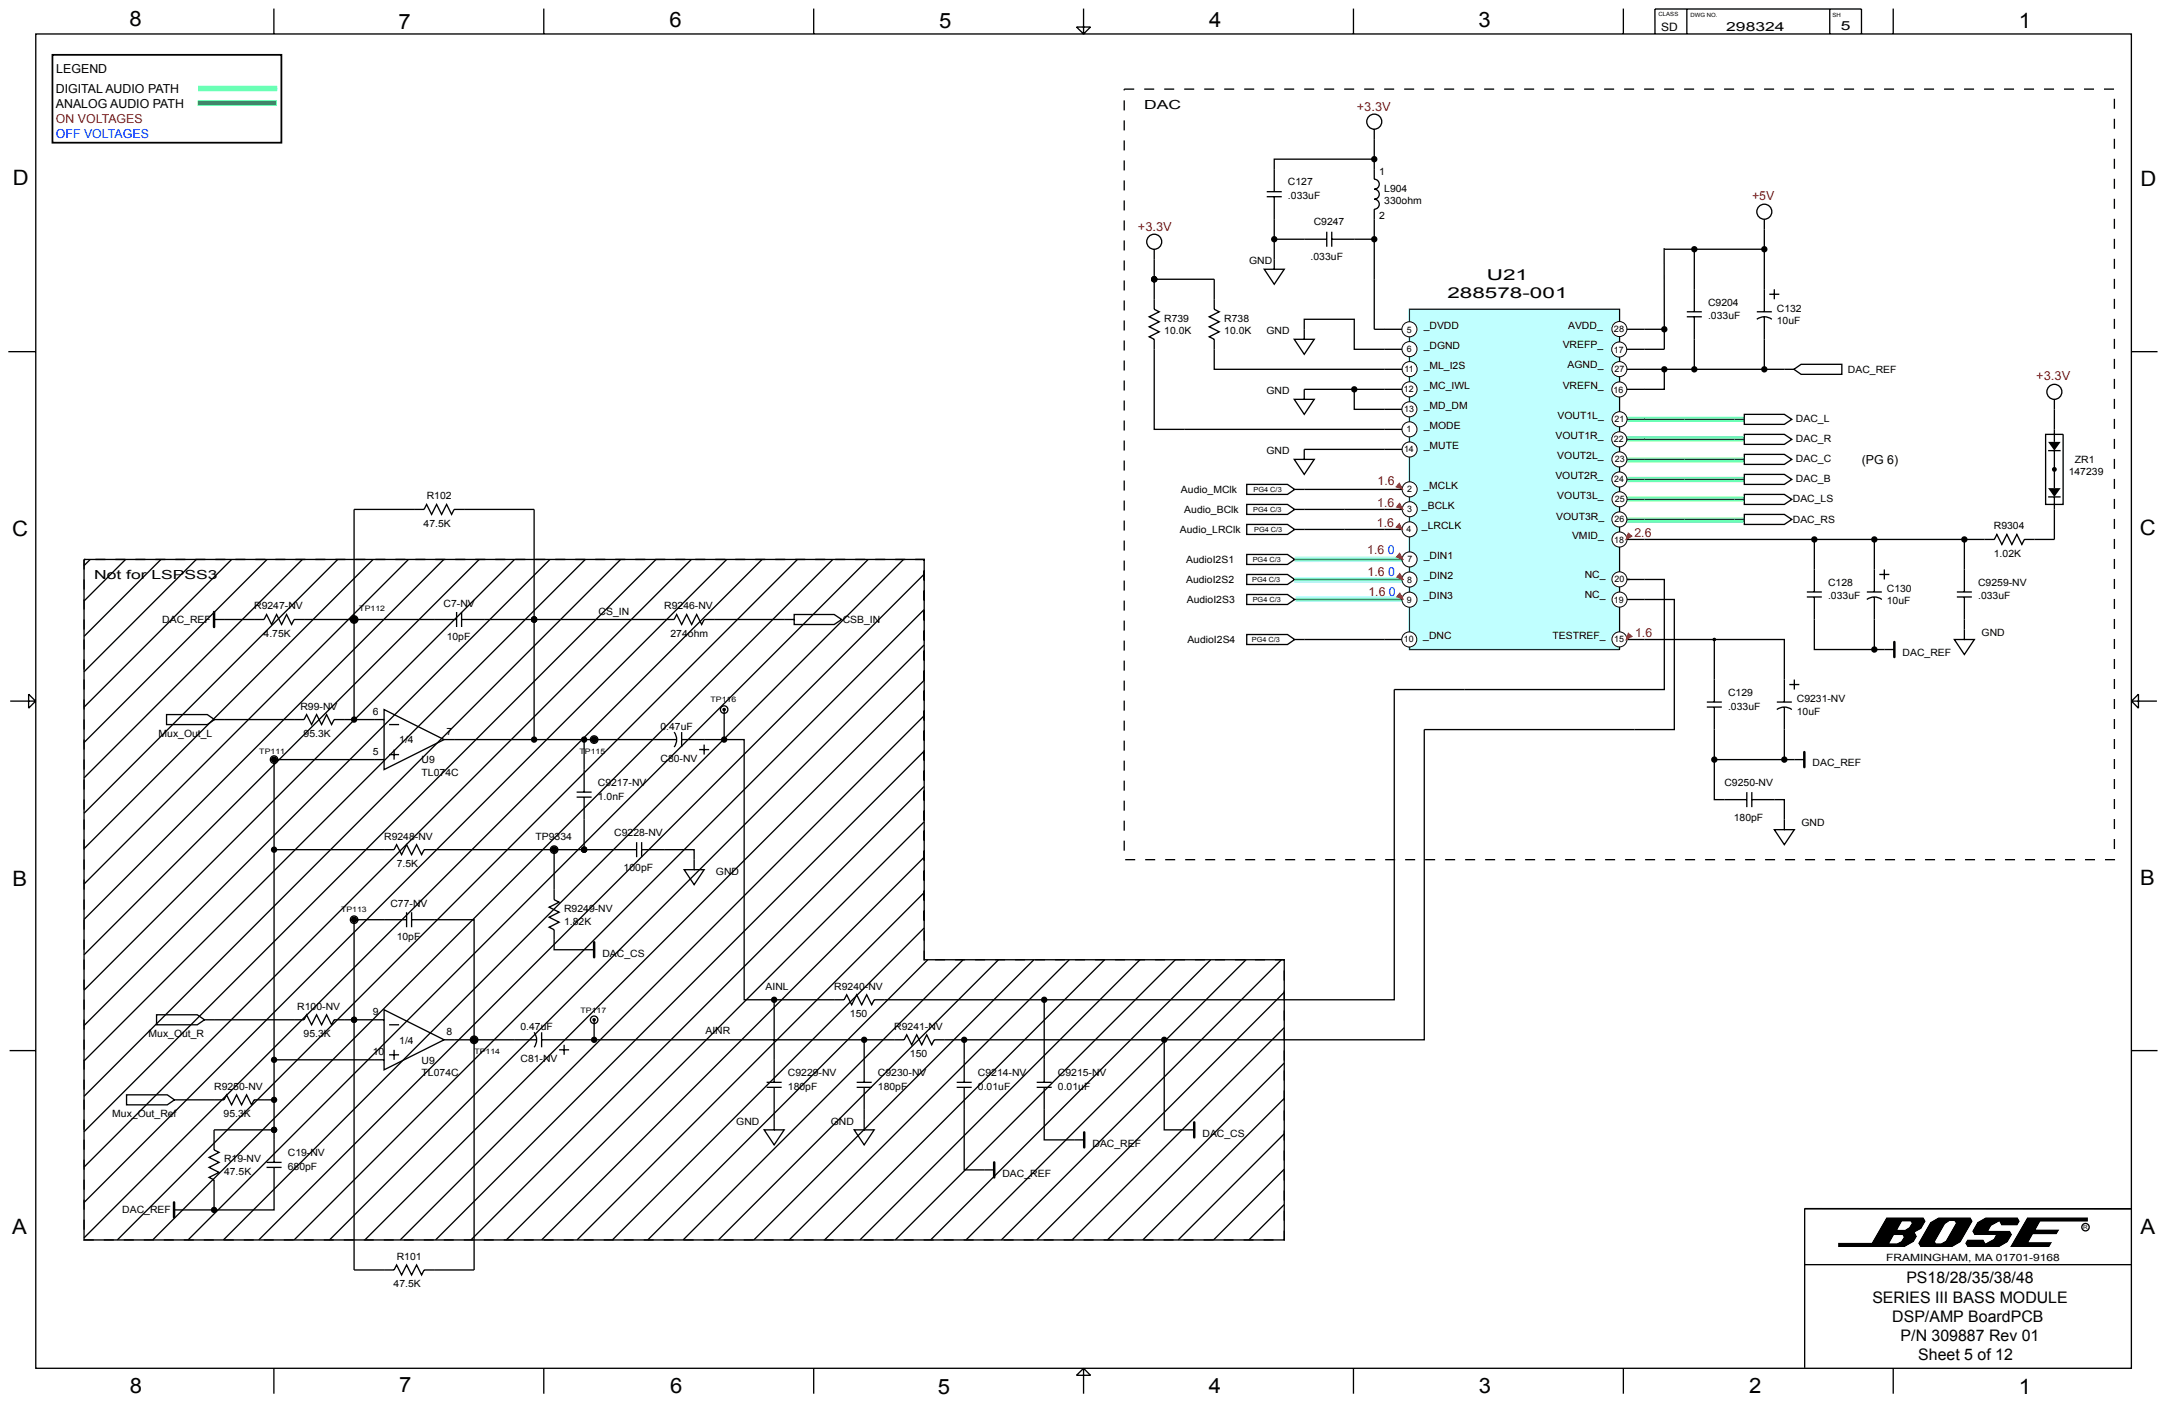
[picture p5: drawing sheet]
<svg xmlns="http://www.w3.org/2000/svg" width="432mm" height="279mm" viewBox="0 0 432 279" stroke-linecap="round" stroke-linejoin="round" font-family="sans-serif">
<g fill="none" stroke="#000" stroke-width=".26">
<path d="M7.1 6.8h418.2v266.1h-418.2zM54.7 1.7v5.1M108.5 1.7v5.1M162.4 1.7v5.1M214.8 5.4h2.8l-1.4 1.4zM216.2 1.7v5.1M226.3 17.8h-2v.2M228.3 17.8h2M232.3 17.8h2M236.3 17.8h2M240.3 17.8h2M244.3 17.8h2"/>
<path d="M248.3 17.8h2M252.3 17.8h1.9M256.2 17.8h2M260.2 17.8h2M264.2 17.8h2M268.2 17.8h2M270.1 1.7v5.1M272.2 17.8h2M276.2 17.8h2M280.2 17.8h2M284.2 17.8h2M288.2 17.8h2"/>
<path d="M292.2 17.8h1.9M296.1 17.8h2M300.1 17.8h2M304.1 17.8h2M308.1 17.8h2M312.1 17.8h2M316.1 17.8h2M320.1 17.8h2M323.9 1.7v5.1M324.1 17.8h2M328.1 17.8h2M330.2 6.8v-5h41.2v5"/>
<path d="M332.1 17.8h1.9M336 17.8h2M336.6 1.8v5M340 17.8h2M344 17.8h2M348 17.8h2M352 17.8h2M356 17.8h2M360 17.8h2M364 17.8h2M365.1 1.8v5M368 17.8h2"/>
<path d="M372 17.8h1.9M375.9 17.8h2M377.8 1.7v5.1M379.9 17.8h2M383.9 17.8h2M387.9 17.8h2M391.9 17.8h2M395.9 17.8h2M399.9 17.8h2M403.9 17.8h2M407.9 17.8h2M411.9 17.8h1.9"/>
<path d="M415.8 17.8h2M419.8 17.8h2M421.9 19.7v2M224.3 20v2M224.3 24v2M224.3 28v2M224.3 32v2M224.3 36v2M224.3 40v2M252.8 39.2h3M252.8 38.2h3M254.3 39.2v14.5h-2l2 3 2-3h-2"/>
<path d="M274.2 31.7v4a1 1 0 0 1 1 1 1 1 0 0 1-1 1 1 1 0 0 1 1 1 1 1 0 0 1-1 1 1 1 0 0 1 1 1 1 1 0 0 1-1 1v24h7M274.2 25.8v5.9h-19.9v6.5M421.9 23.7v2M421.9 27.7v2M421.9 31.7v2M421.9 35.7v2M421.9 39.6v2M224.3 44v2M224.3 48v1.9M224.3 51.9v2M224.3 55.9v2M224.3 59.9v2"/>
<path d="M230.3 55.7h12v6l1 .5-2 1 2 1-2 1 2 1-2 1 1 .5v6h38.9M230.3 49.7v12l1 .5-2 1 2 1-2 1 2 1-2 1 1 .5v17.9h50.9M254.3 47.7h10.4M264.7 46.2v3M265.7 46.2v3M265.7 47.7h8.5M332.1 49.5v16.2h-8.9M332.1 49.7h6v12.5M338.1 49.7h13.9v12.5M352 43.7v6M353 58.7h2M354 57.7v2"/>
<path d="M421.9 43.6v2M421.9 47.6v2M421.9 51.6v2M421.9 55.6v2M421.9 59.6v2M1.7 70.1h5.4M224.3 63.9v2M224.3 67.9v2M224.3 71.9v2M224.3 75.9v2M224.3 79.9v2M260.2 67.7h2l-2 3-1.9-3h1.9v-4h10v6h11"/>
<path d="M270.2 77.6h-10v2h-1.9l1.9 3 2-3h-2M281.2 61.7h42v67.8h-42zM281.2 77.6h-11v4h11M323.2 77.6h4.9M323.2 73.7h4.9M328.1 73.7h4v3.9h-4M332.1 73.7h25.9l1.4 1h8.1v-2h-8.1l-1.4 1M332.1 65.7v4h-8.9M336.6 62.2h3M336.6 63.2h3M338.1 63.2v10.5M350.6 63.7a2.49 2.49 0 0 1 2.9 0"/>
<path d="M350.6 62.2h2.9M352 63.2v10.5M409.9 79.6v8.5M421.9 63.6v2M421.9 67.6v2M421.9 71.6v2M421.9 75.6v2M421.9 79.5v2M425.3 70.1h5.2M224.3 83.9v2M224.3 87.9v1.9M224.3 91.8v2"/>
<path d="M224.3 95.8v2M224.3 99.8v2M258.3 97.6l-1.4 1h-8.1v-2h8.1l1.4 1h22.9M281.2 89.6h-21v2h-1.9l1.9 3 2-3h-2M323.2 99.6h24.9v-1h7.9l1.5 1-1.5 1h-7.9v-1M323.2 91.6h24.9v-1h7.9l1.5 1-1.5 1h-7.9v-1M323.2 95.6h24.9v-1h7.9l1.5 1-1.5 1h-7.9v-1M323.2 87.6h24.9v-1h7.9l1.5 1-1.5 1h-7.9v-1M323.2 83.6h24.9v-1h7.9l1.5 1-1.5 1h-7.9v-1M408.2 86.6h3.5v14h-3.5zM408.7 89.9h2.5M408.7 99.1h2.5"/>
<path d="M409.9 99.1v8.5h-6l-.5 1-1-2-1 2-1-2-1 2-1-2-.4 1h-24M409.9 89.9v7.5M421.9 83.5v2M421.9 87.5v2M421.9 91.5v2M421.9 95.5v2M421.9 99.5v2M16.8 115.6v2M16.8 119.6v1.9M17 111.6h-.2h167.6v79.8h71.9v55.9h-239.5v-135.7v2M18 111.6l-1.2 1.2M19 111.6h2"/>
<path d="M23 111.6h2l-8.2 8.3M27 111.6h2M31 111.6h2M32.1 111.6l-15.3 15.3M35 111.6h2M39 111.6h2M39.2 111.6l-22.4 22.4M43 111.6h2M46.2 111.6l-29.4 29.4M47 111.6h2M51 111.6h1.9M53.3 111.6l-36.5 36.5"/>
<path d="M54.9 111.6h2M58.9 111.6h2M60.3 111.6l-43.5 43.5M62.9 111.6h2M66.9 111.6h2M67.4 111.6l-50.6 50.6M70.9 111.6h2M74.4 111.6l-57.6 57.7M74.9 111.6h2M78.9 111.6h2M81.5 111.6l-64.7 64.7M82.9 111.6h2"/>
<path d="M86.9 111.6h2M88.6 111.6l-71.8 71.8v2M90.9 111.6h1.9M94.8 111.6h2M95.6 111.6l-78.8 78.8M98.8 111.6h2M102.7 111.6l-85.9 85.9M102.8 111.6h2M106.8 111.6h2M109.7 111.6l-92.9 92.9M110.8 111.6h2M114.8 111.6h2l-100 100"/>
<path d="M118.8 111.6h2M122.8 111.6h2M123.8 111.6l-107 107M126.8 111.6h2M130.8 111.6h1.9M130.9 111.6l-114.1 114.1M134.7 111.6h2M138 111.6l-121.2 121.2M138.7 111.6h2M142.7 111.6h2M145 111.6l-128.2 128.2M146.7 111.6h2"/>
<path d="M150.7 111.6h2M152.1 111.6l-135.3 135.3M154.7 111.6h2M158.7 111.6h2M159.1 111.6l-135.7 135.7M162.7 111.6h2M166.2 111.6l-135.7 135.7M166.7 111.6h2M170.7 111.6h1.9M173.2 111.6l-135.7 135.7M174.6 111.6h2M178.6 111.6h2"/>
<path d="M180.3 111.6l-135.7 135.7M182.6 111.6h1.8v.2M184.4 113.8v2M184.4 117.8v2M184.4 114.5l-132.8 132.8M224.3 103.8v2M224.3 107.8v2M224.3 111.8v2M224.3 115.8v2M224.3 119.8v2M258.3 115.6l-1.4 1h-8.1v-2h8.1l1.4 1h22.9M258.3 111.6l-1.4 1h-8.1v-2h8.1l1.4 1h22.9"/>
<path d="M258.3 119.6l-1.4 1h-8.1v-2h8.1l1.4 1h22.9M258.3 101.6l-1.4 1h-8.1v-2h8.1l1.4 1h22.9M281.2 105.6h-22.9l-1.4-1h-8.1v2h8.1l1.4-1M323.2 103.6h24.9v-1h7.9l1.5 1-1.5 1h-7.9v-1M323.2 115.6h8.9v21.9h-53.9v61.9h-103.8l-.5 1-1-2-1 2-1-2-1 2-1-2-.5 1h-19.9v-51.9h-4M323.2 119.6h10.9v25.9h-49.9v61.9h-51.9M323.2 107.6h38.8v10.5M360.5 118.1h3M360.5 119.1h3M362 119.1v10.4h16M362 107.6h12v10.5M372.5 119.6a2.49 2.49 0 0 1 3 0"/>
<path d="M372.5 118.1h3M374 119.1v10.4M375 114.6h2M376 113.6v2M390.5 118.1h3M390.5 119.1h3M392 119.1v8.4h-2l2 3 2-3h-2M392 107.6v10.5M421.9 103.5v2M421.9 107.5v2M421.9 111.5v2M421.9 115.5v2"/>
<path d="M421.9 119.4v2M2 139.8h5.1M5.7 138.4l1.4 1.4-1.4 1.4zM16.8 123.5v2M16.8 127.5v2M16.8 131.5v2M16.8 135.5v2M16.8 139.5v2M42.7 123.5h10l.5-1 1 2 1-2 1 2 1-2 1 2 .5-1h32.4M91.1 122.1v2.9M92.1 123.5h42.4l.5-1 1 2 1-2 1 2 1-2 1 2 .5-1h18v-1h7.9l1.5 1-1.5 1h-7.9v-1M92.1 122.1v2.9"/>
<path d="M184.4 121.8v2M184.4 125.7v2M184.4 129.7v2M184.4 133.7v2M184.4 137.7v2M184.4 135.7l-111.6 111.6M184.4 128.6l-118.7 118.7M184.4 121.6l-125.7 125.7M224.3 123.8v2M224.3 127.8v1.9M224.3 131.7v2M224.3 135.7v2"/>
<path d="M224.3 139.7v2M258.3 127.5l-1.4 1h-8.1v-2h8.1l1.4 1h22.9M323.2 127.5h18.9M342.1 127.5h13.9v12.5M342.1 127.5v12.5M357 136.5h2M358 135.5v2M421.9 123.4v2M421.9 127.4v2M421.9 131.4v2M421.9 135.4v2M421.9 139.4v2"/>
<path d="M425.3 139.8h5.1M425.3 139.8l1.4-1.4v2.8zM16.8 143.5v2M16.8 147.5v2M16.8 151.5v2M16.8 155.5v2M16.8 159.5v1.9M42.8 143.5l-1.4 1h-8.2v-2h8.2l1.4 1h17.9l.5-1 1 2 1-2 1 2 1-2 1 2 .5-1h9.9M70.7 143.5v-41.9h13.9l.5-1 1 2 1-2 1 2 1-2 1 2 .5-1h16v45.9M76.6 141.5l12 6-12 6zM76.6 151.5h-21.9v59.9M77.6 150.5h2"/>
<path d="M77.6 144.5h2M78.6 149.5v2M88.6 147.5h46.4M115.1 159h3M115.1 158h3M116.6 147.5v10.5M116.6 159v10.4M134.5 146a2.5 2.5 0 0 1 0 3M136 146v3M139.5 149.5h2M140.5 148.5v2M144.5 141.5v6h-8.5"/>
<path d="M184.4 141.7v2M184.4 145.7v2M184.4 149.7v2M184.4 153.7v2M184.4 157.7v2M184.4 156.8l-90.4 90.5M184.4 149.8l-97.5 97.5M184.4 142.7l-104.5 104.6M224.3 143.7v2M224.3 147.7v2M224.3 151.7v2M224.3 155.7v2"/>
<path d="M224.3 159.7v2M340.6 141h3M340.6 140h3M342.1 141v10.5h17.9M342.1 151.5v8h6.5M348.6 158v3M349.6 159.5h6.4v6h-2l2 3 2-3h-2M349.6 158v3M354.5 141.5a2.49 2.49 0 0 1 3 0M354.5 140h3M356 141v10.5M421.9 143.4v2"/>
<path d="M421.9 147.4v2M421.9 151.4v2M421.9 155.4v2M421.9 159.3v2M16.8 163.4v2M16.8 167.4v2M16.8 171.4v2M16.8 175.4v2M16.8 179.4v2M54.7 169.4h23.9l.5-.9 1 1.9 1-1.9 1 1.9 1-1.9 1 1.9 .5-1h42.4M110.6 169.4v10l1 .5-2 1 2 1-2 1 2 1-2 1 1 .5v4h8M127 168v2.9"/>
<path d="M128 169.4h10.5v4h-2l2 3 2-3h-2M128 168v2.9M184.4 161.7v2M184.4 165.6v2M184.4 169.6v2M184.4 173.6v2M184.4 177.6v2M184.4 178l-69.3 69.3M184.4 171l-76.3 76.3M184.4 163.9l-83.4 83.4M224.3 163.7v2M224.3 167.7v1.9"/>
<path d="M224.5 171.4h2M228.5 171.4h2M232.5 171.4h2M236.5 171.4h2M240.5 171.4h2M244.5 171.4h2M248.5 171.4h2M252.5 171.4h1.9M256.4 171.4h2M260.4 171.4h2M264.4 171.4h2M268.4 171.4h2"/>
<path d="M272.4 171.4h2M276.4 171.4h2M280.4 171.4h2M284.4 171.4h2M288.4 171.4h2M292.4 171.4h1.9M296.3 171.4h2M300.3 171.4h2M304.3 171.4h2M308.3 171.4h2M312.3 171.4h2M316.3 171.4h2"/>
<path d="M320.3 171.4h2M324.3 171.4h2M328.3 171.4h2M332.3 171.4h1.9M336.2 171.4h2M340.2 171.4h2M344.2 171.4h2M348.2 171.4h2M352.2 171.4h2M356.2 171.4h2M360.2 171.4h2M364.2 171.4h2"/>
<path d="M368.2 171.4h2M372.2 171.4h1.9M376.1 171.4h2M380.1 171.4h2M384.1 171.4h2M388.1 171.4h2M392.1 171.4h2M396.1 171.4h2M400.1 171.4h2M404.1 171.4h2M408.1 171.4h2M412.1 171.4h1.9"/>
<path d="M416 171.4h2M421.9 171.3v.1h-1.9M421.9 163.3v2M421.9 167.3v2M16.8 187.4v2M16.8 191.4v2M16.8 195.4v2M16.8 199.4v1.9M81.1 183.4h-10.4v69.9h7.9l.5-1 1 2 1-2 1 2 1-2 1 2 .5-1h10v-69.9h-12.5M81.1 181.9v3M82.1 181.9v3M154.5 199.4v16.4"/>
<path d="M184.4 189.6v1.8h.2M184.4 181.6v2M184.4 185.6v2M184.4 185.1l-62.2 62.2M185.1 191.4l-55.9 55.9M186.6 191.4h2M190.6 191.4h2M192.2 191.4l-55.9 55.9M194.6 191.4h2M198.6 191.4h2M199.2 191.4l-55.8 55.9M202.5 191.4h2"/>
<path d="M206.3 191.4l-55.9 55.9h-2M206.5 191.4h2M208.4 199.4v16.4M210.5 191.4h2M213.4 191.4l-55.9 55.9M214.5 191.4h2M218.5 191.4h2M220.4 191.4l-55.9 55.9M222.5 191.4h2M226.5 191.4h2M227.5 191.4l-55.9 55.9M230.5 191.4h2"/>
<path d="M234.5 191.4h2M234.5 191.4l-55.9 55.9M238.5 191.4h2M241.6 191.4l-55.9 55.9M242.4 191.4h2M246.4 191.4h2M248.6 191.4l-55.8 55.9M250.4 191.4h2M254.4 191.4h1.9v.2M255.7 191.4l-55.9 55.9M256.3 193.6v1.9M256.3 197.5v2"/>
<path d="M256.3 197.9l-49.4 49.4M1.9 209.5h5.2M16.8 203.3v2M16.8 207.3v2M16.8 211.3v2M16.8 215.3v2M16.8 219.3v2M34.8 219.3l-1.4 1h-8.1v-2h8.1l1.4 1h9.9l.5-1 1 2 1-2 1 2 1-2 1 2 .5-1h4M40.8 203.4l-1.4 1h-8.2v-2h8.2l1.4 1h19.9l.5-1 1 2 1-2 1 2 1-2 1 2 .5-1h9.9M76.6 201.4l12 6-12 6zM76.6 211.4h-21.9v13.9M77.6 210.4h2"/>
<path d="M77.6 204.4h2M78.6 209.4v2M88.6 207.4h18.5M106.6 205.9a2.5 2.5 0 0 1 0 3M108.1 207.4h72.3l.5-1 1 2 1-2 1 2 1-2 1 2 .5-1h45.9v17.9h6M108.1 205.9v3M111.6 209.4h2M112.6 208.4v2M118.6 203.4v4M153 216.8h3M153 215.8h3M154.5 216.8v8.5h-2l2 3 2-3h-2"/>
<path d="M170.9 216.8h3M170.9 215.8h3M172.4 216.8v8.5h-2l2 3 2-3h-2M172.4 207.4v8.4M190.9 216.8h3M190.9 215.8h3M192.4 216.8v16.5h6M192.4 207.4v8.4M206.9 216.8h3M206.9 215.8h3M208.4 216.8v10.5h7.9M256.3 201.5v2"/>
<path d="M256.3 205.5v2M256.3 209.5v2M256.3 213.5v2M256.3 217.5v2M256.3 219.1l-28.3 28.2M256.3 212l-35.3 35.3M256.3 204.9l-42.4 42.4M425.3 209.5h5.2M16.8 223.3v2M16.8 227.3v2M16.8 231.3v2M16.8 235.3v2"/>
<path d="M16.8 239.3v1.9M53.2 232.8h3M53.2 231.8h3M54.7 225.3h-12v4l1 .5-2 1 2 1-2 1 2 1-2 1 1 .5v6h-8M54.7 232.8v8.5h-12M54.7 225.3v6.5M256.3 233.2l-14.1 14.1h-2M256.3 221.5v2M256.3 225.5v2M256.3 229.5v2M256.3 233.5v1.9M256.3 237.4v2"/>
<path d="M256.3 226.1l-21.2 21.2M16.8 247.2l1.9 .1M16.8 243.2v2M20.7 247.3h2M24.7 247.3h2M28.7 247.3h2M32.7 247.3h2M36.7 247.3h2M40.7 247.3h2M44.7 247.3h1.9M48.6 247.3h2M52.6 247.3h2"/>
<path d="M56.6 247.3h2M60.6 247.3h2M64.6 247.3h2M68.6 247.3h2M72.6 247.3h2M76.6 247.3h2M80.6 247.3h2M84.6 247.3h1.9M88.5 247.3h2M92.5 247.3h2M96.5 247.3h2M100.5 247.3h2"/>
<path d="M104.5 247.3h2M108.5 247.3h2M112.5 247.3h2M116.5 247.3h2M120.5 247.3h2M124.5 247.3h1.9M128.4 247.3h2M132.4 247.3h2M136.4 247.3h2M140.4 247.3h2M144.4 247.3h2M152.4 247.3h2"/>
<path d="M156.4 247.3h2M160.4 247.3h2M164.4 247.3h1.9M168.3 247.3h2M172.3 247.3h2M176.3 247.3h2M180.3 247.3h2M184.3 247.3h2M188.3 247.3h2M192.3 247.3h2M196.3 247.3h2M200.3 247.3h2"/>
<path d="M204.3 247.3h1.9M208.2 247.3h2M212.2 247.3h2M216.2 247.3h2M220.2 247.3h2M224.2 247.3h2M228.2 247.3h2M232.2 247.3h2M236.2 247.3h2M244.2 247.3h1.9M248.1 247.3h2M252.1 247.3h2"/>
<path d="M256.3 245.4v1.9h-.2M256.3 241.4v2M256.3 240.2l-7.1 7.1M360.1 241v31.8M360.1 252.2h65.1M425.2 241h-65.1h65.1M54.7 272.9v5M108.5 272.9v5M162.4 272.9v5M214.8 274.3l1.4-1.4 1.4 1.4zM216.2 272.9v5M270.1 272.9v5"/>
<path d="M323.9 272.9v5M377.8 272.9v5"/>
<circle cx="274.2" cy="24.3" r="1.5"/>
<circle cx="230.3" cy="48.2" r="1.5"/>
<circle cx="352" cy="42.2" r="1.5"/>
<circle cx="409.9" cy="78.1" r="1.5"/>
<circle cx="70.7" cy="123.5" r=".75"/>
<circle cx="54.7" cy="151.5" r=".75"/>
<circle cx="118.6" cy="147.5" r=".75"/>
<circle cx="144.5" cy="141.5" r=".75"/>
<circle cx="110.6" cy="169.4" r=".75"/>
<circle cx="70.7" cy="183.4" r=".75"/>
<circle cx="94.6" cy="207.4" r=".75"/>
<circle cx="118.6" cy="203.4" r=".75"/>
<circle cx="416.1" cy="244.7" r=".74"/>
</g>
<g fill="#000">
<path d="M408.7 88.1h2.5l-1.3 1.8zM408.7 97.4h2.5l-1.3 1.7zM42.5 121.9l.2-.1 .3 .3v2.9l-.3 .3-.2-.3zM377.8 127.9h.4v.1v3l-.2 .3-.3-.3zM359.9 149.8l.1-.1 .3 .3v3l-.3 .2-.2-.2zM118.4 187.7h.2l.2 .2v3l-.2 .3-.3-.3zM34.6 239.6h.3l.1 .2v3l-.3 .2-.2-.2zM198.2 231.6h.4v.2v3l-.2 .3-.3-.3zM216.2 225.7h.3l.1 .1v3l-.3 .3-.2-.3zM238.1 223.7l.2-.1 .2 .2v3l-.2 .3-.3-.3z"/>
<circle cx="274.2" cy="31.7" r=".65"/>
<circle cx="230.3" cy="55.7" r=".65"/>
<circle cx="254.3" cy="47.7" r=".65"/>
<circle cx="274.2" cy="47.7" r=".65"/>
<circle cx="338.1" cy="49.7" r=".65"/>
<circle cx="352" cy="49.7" r=".65"/>
<circle cx="270.2" cy="77.6" r=".65"/>
<circle cx="332.1" cy="65.7" r=".65"/>
<circle cx="332.1" cy="73.7" r=".65"/>
<circle cx="338.1" cy="73.7" r=".65"/>
<circle cx="352" cy="73.7" r=".65"/>
<circle cx="409.9" cy="93.6" r=".5"/>
<circle cx="362" cy="107.6" r=".65"/>
<circle cx="374" cy="107.6" r=".65"/>
<circle cx="392" cy="107.6" r=".65"/>
<circle cx="70.7" cy="123.5" r=".38"/>
<circle cx="70.7" cy="123.5" r=".65"/>
<circle cx="106.6" cy="123.5" r=".65"/>
<circle cx="342.1" cy="127.5" r=".38"/>
<circle cx="374" cy="129.5" r=".65"/>
<circle cx="54.7" cy="151.5" r=".65"/>
<circle cx="54.7" cy="151.5" r=".38"/>
<circle cx="70.7" cy="143.5" r=".65"/>
<circle cx="106.6" cy="147.5" r=".65"/>
<circle cx="116.6" cy="147.5" r=".65"/>
<circle cx="118.6" cy="147.5" r=".65"/>
<circle cx="118.6" cy="147.5" r=".38"/>
<circle cx="144.5" cy="141.5" r=".38"/>
<circle cx="144.5" cy="147.5" r=".65"/>
<circle cx="342.1" cy="151.5" r=".65"/>
<circle cx="356" cy="151.5" r=".65"/>
<circle cx="54.7" cy="169.4" r=".65"/>
<circle cx="110.6" cy="169.4" r=".38"/>
<circle cx="110.6" cy="169.4" r=".65"/>
<circle cx="116.6" cy="169.4" r=".65"/>
<circle cx="70.7" cy="183.4" r=".38"/>
<circle cx="70.7" cy="183.4" r=".65"/>
<circle cx="154.5" cy="199.4" r=".65"/>
<circle cx="208.4" cy="199.4" r=".65"/>
<circle cx="54.7" cy="219.3" r=".65"/>
<circle cx="54.7" cy="211.4" r=".65"/>
<circle cx="70.7" cy="203.4" r=".65"/>
<circle cx="94.6" cy="207.4" r=".65"/>
<circle cx="94.6" cy="207.4" r=".38"/>
<circle cx="118.6" cy="207.4" r=".65"/>
<circle cx="118.6" cy="203.4" r=".38"/>
<circle cx="172.4" cy="207.4" r=".65"/>
<circle cx="192.4" cy="207.4" r=".65"/>
<circle cx="232.3" cy="207.4" r=".65"/>
<circle cx="54.7" cy="225.3" r=".65"/>
<circle cx="42.7" cy="241.3" r=".65"/>
</g>
<path d="M258.3 111.6h22.7" fill="none" stroke="#f00" stroke-width=".2"/>
<path d="M39.5 17.7h15.8M258.3 115.7h22.9M258.5 119.5h22.5M281 111.5l-22.7 .1" fill="none" stroke="#0ff" stroke-width="1.1" stroke-linecap="butt"/>
<path d="M39.5 20.6h15.7M323.3 83.6h24.8M323.3 87.5h24.8M323.3 91.7h24.8M323.3 99.5h24.8M323.3 95.6h24.8M323.3 103.7h24.8" fill="none" stroke="#0f3" stroke-width="1.1" stroke-linecap="butt"/>
<path d="M39.5 17.7h15.8" fill="none" stroke="#0ff" stroke-width=".2"/>
<path d="M10.5 10.9h45.7v17.6h-45.7z" fill="none" stroke="#000" stroke-width=".35"/>
<g fill="#000">
<path d="M366.8 247.8h6.7l2.9-5h7.4l.5 .7-.9 1.6-1.3 .7 .4 .8-.6 1.1-1.8 1h-13.3zM377.9 246.3l-.9 1.6h1.5l.8-.4 .5-.8-.2-.4zM379.5 243.6l-.9 1.6h1.5l.8-.5 .5-.8-.2-.3z" fill-rule="evenodd"/>
<path d="M385.1 243.7l1.7-.9h6.4l.5 .7-2.5 4.2-1.6 1h-6.4l-.5-.8zM388.1 244.1l-2 3.5 .2 .3h1l.9-.5 2-3.5-.3-.4h-.9z" fill-rule="evenodd"/>
<path d="M394.5 243.7l1.7-.9h6.4l.5 .7-.5 .9h-3.3l-.4-.8-1.5 .9-.6 .9h4.3l.4 .8-.9 1.5-1.6 1h-6.4l-.5-.8 .4-.7h3.3l.4 .7 1.6-.8 .4-.8h-4.3l-.4-.8z" fill-rule="evenodd"/>
<path d="M404.5 242.8h12.1v.8h-9.5l-.8 1.6h4.7l-.6 1h-4.7l-.9 1.5h4.7l-.6 1h-7.8z" fill-rule="evenodd"/>
</g>
<path d="M360.1 241h65.1" fill="none" stroke="#000" stroke-width=".2"/>
<path d="M281.1 61.8h41.9v67.9h-41.9z" fill="#0ff"/>
<circle cx="281.2" cy="65.7" r="1.5" fill="#fff"/>
<circle cx="281.2" cy="65.7" r="1.5" fill="none" stroke="#020202" stroke-width=".2"/>
<circle cx="281.2" cy="69.6" r="1.5" fill="#fff"/>
<circle cx="281.2" cy="69.6" r="1.5" fill="none" stroke="#020202" stroke-width=".2"/>
<circle cx="281.3" cy="73.6" r="1.5" fill="#fff"/>
<circle cx="281.3" cy="73.6" r="1.5" fill="none" stroke="#020202" stroke-width=".2"/>
<circle cx="281.3" cy="77.6" r="1.5" fill="#fff"/>
<circle cx="281.3" cy="77.6" r="1.5" fill="none" stroke="#020202" stroke-width=".2"/>
<circle cx="281.2" cy="81.6" r="1.5" fill="#fff"/>
<circle cx="281.2" cy="81.6" r="1.5" fill="none" stroke="#020202" stroke-width=".2"/>
<circle cx="281.2" cy="85.6" r="1.5" fill="#fff"/>
<circle cx="281.2" cy="85.6" r="1.5" fill="none" stroke="#020202" stroke-width=".2"/>
<circle cx="281.3" cy="89.6" r="1.5" fill="#fff"/>
<circle cx="281.3" cy="89.6" r="1.5" fill="none" stroke="#020202" stroke-width=".2"/>
<circle cx="281.3" cy="97.6" r="1.5" fill="#fff"/>
<circle cx="281.3" cy="97.6" r="1.5" fill="none" stroke="#020202" stroke-width=".2"/>
<circle cx="281.3" cy="101.6" r="1.5" fill="#fff"/>
<circle cx="281.3" cy="101.6" r="1.5" fill="none" stroke="#020202" stroke-width=".2"/>
<circle cx="281.3" cy="105.6" r="1.5" fill="#fff"/>
<circle cx="281.3" cy="105.6" r="1.5" fill="none" stroke="#020202" stroke-width=".2"/>
<circle cx="281.3" cy="111.6" r="1.5" fill="#fff"/>
<circle cx="281.3" cy="111.6" r="1.5" fill="none" stroke="#020202" stroke-width=".2"/>
<circle cx="281.2" cy="115.6" r="1.5" fill="#fff"/>
<circle cx="281.2" cy="115.6" r="1.5" fill="none" stroke="#020202" stroke-width=".2"/>
<circle cx="281.2" cy="119.6" r="1.5" fill="#fff"/>
<circle cx="281.2" cy="119.6" r="1.5" fill="none" stroke="#020202" stroke-width=".2"/>
<circle cx="281.2" cy="127.5" r="1.5" fill="#fff"/>
<circle cx="281.2" cy="127.5" r="1.5" fill="none" stroke="#020202" stroke-width=".2"/>
<circle cx="323.1" cy="127.5" r="1.5" fill="#fff"/>
<circle cx="323.1" cy="127.5" r="1.5" fill="none" stroke="#020202" stroke-width=".2"/>
<circle cx="323.2" cy="119.6" r="1.5" fill="#fff"/>
<circle cx="323.2" cy="119.6" r="1.5" fill="none" stroke="#020202" stroke-width=".2"/>
<circle cx="323.1" cy="115.5" r="1.5" fill="#fff"/>
<circle cx="323.1" cy="115.5" r="1.5" fill="none" stroke="#020202" stroke-width=".2"/>
<circle cx="323.2" cy="107.6" r="1.5" fill="#fff"/>
<circle cx="323.2" cy="107.6" r="1.5" fill="none" stroke="#020202" stroke-width=".2"/>
<circle cx="323.1" cy="103.6" r="1.5" fill="#fff"/>
<circle cx="323.1" cy="103.6" r="1.5" fill="none" stroke="#020202" stroke-width=".2"/>
<circle cx="323.2" cy="99.6" r="1.5" fill="#fff"/>
<circle cx="323.2" cy="99.6" r="1.5" fill="none" stroke="#020202" stroke-width=".2"/>
<circle cx="323.1" cy="95.6" r="1.5" fill="#fff"/>
<circle cx="323.1" cy="95.6" r="1.5" fill="none" stroke="#020202" stroke-width=".2"/>
<circle cx="323.1" cy="91.6" r="1.5" fill="#fff"/>
<circle cx="323.1" cy="91.6" r="1.5" fill="none" stroke="#020202" stroke-width=".2"/>
<circle cx="323.1" cy="87.6" r="1.5" fill="#fff"/>
<circle cx="323.1" cy="87.6" r="1.5" fill="none" stroke="#020202" stroke-width=".2"/>
<circle cx="323.2" cy="83.6" r="1.5" fill="#fff"/>
<circle cx="323.2" cy="83.6" r="1.5" fill="none" stroke="#020202" stroke-width=".2"/>
<circle cx="323.1" cy="77.7" r="1.5" fill="#fff"/>
<circle cx="323.1" cy="77.7" r="1.5" fill="none" stroke="#020202" stroke-width=".2"/>
<circle cx="323.1" cy="73.6" r="1.5" fill="#fff"/>
<circle cx="323.1" cy="73.6" r="1.5" fill="none" stroke="#020202" stroke-width=".2"/>
<circle cx="323.1" cy="69.7" r="1.5" fill="#fff"/>
<circle cx="323.1" cy="69.7" r="1.5" fill="none" stroke="#020202" stroke-width=".2"/>
<circle cx="323.1" cy="65.6" r="1.5" fill="#fff"/>
<circle cx="323.1" cy="65.6" r="1.5" fill="none" stroke="#020202" stroke-width=".2"/>
<path d="M279.3 110.5l.5 .9-1-.3z" fill="#ec2224"/>
<path d="M279.3 110.5l.5 .9-1-.3z" fill="none" stroke="#f00" stroke-width=".35"/>
<path d="M279.3 114.5l.5 .9-1-.3z" fill="#ec2224"/>
<path d="M279.3 114.5l.5 .9-1-.3z" fill="none" stroke="#f00" stroke-width=".35"/>
<path d="M279.3 118.4l.5 .9-1-.3z" fill="#ec2224"/>
<path d="M279.3 118.4l.5 .9-1-.3z" fill="none" stroke="#f00" stroke-width=".35"/>
<path d="M324.9 106.4l.6 .5-.9 .5z" fill="#ec2224"/>
<path d="M324.9 106.4l.6 .5-.9 .5z" fill="none" stroke="#f00" stroke-width=".35"/>
<path d="M325 126.4l.5 .5-.9 .5z" fill="#ec2224"/>
<path d="M325 126.4l.5 .5-.9 .5z" fill="none" stroke="#ec2224" stroke-width=".35"/>
<path d="M279.2 96.5l.5 .9-1-.3z" fill="#ec2224"/>
<path d="M279.2 96.5l.5 .9-1-.3z" fill="none" stroke="#f00" stroke-width=".35"/>
<path d="M279.2 104.5l.5 1-1-.4z" fill="#ec2224"/>
<path d="M279.2 104.5l.5 1-1-.4z" fill="none" stroke="#ec2224" stroke-width=".35"/>
<path d="M279.3 100.5l.5 .9-1-.3z" fill="#ec2224"/>
<path d="M279.3 100.5l.5 .9-1-.3z" fill="none" stroke="#ec2224" stroke-width=".35"/>
<g font-size="4.2">
<text x="25.8" y="5.3">8</text>
<text x="79.5" y="5.8">7</text>
<text x="133.6" y="5.4">6</text>
<text x="187.4" y="5.5">5</text>
<text x="241.3" y="5.3">4</text>
<text x="295" y="5.4">3</text>
<text x="402.9" y="5.5">1</text>
<text x="2.6" y="37">D</text>
<text x="427.1" y="37.1">D</text>
<text x="2.4" y="106.9">C</text>
<text x="427" y="106.8">C</text>
<text x="2.5" y="176.6">B</text>
<text x="427.1" y="176.6">B</text>
<text x="2.4" y="246.1">A</text>
<text x="427.1" y="246.1">A</text>
<text x="25.9" y="277.8">8</text>
<text x="79.7" y="277.7">7</text>
<text x="133.7" y="277.8">6</text>
<text x="187.1" y="277.9">5</text>
<text x="241.2" y="277.8">4</text>
<text x="295.1" y="277.7">3</text>
<text x="349.1" y="277.8">2</text>
<text x="402.8" y="277.9">1</text>
</g>
<g font-size="3.2">
<text x="380.4" y="256">PS18/28/35/38/48</text>
<text x="373.6" y="259.8">SERIES III BASS MODULE</text>
<text x="377.6" y="263.6">DSP/AMP BoardPCB</text>
<text x="379.2" y="267.4">P/N 309887 Rev 01</text>
<text x="382.8" y="271.2">Sheet 5 of 12</text>
</g>
<g font-size="3">
<text x="288.8" y="59.5">288578-001</text>
<text x="296.7" y="55.9">U21</text>
</g>
<g font-size="2.5">
<text x="344.5" y="6.1">298324</text>
<text x="367.3" y="6">5</text>
<text x="11.2" y="14.5">LEGEND</text>
<text x="11.1" y="18.6">DIGITAL AUDIO PATH</text>
<text x="11.1" y="21.6">ANALOG AUDIO PATH</text>
<text x="228.3" y="21.8">DAC</text>
<text x="371.5" y="92.5">(PG 6)</text>
<text x="18.8" y="115.6">Not for LSPSS3</text>
</g>
<g font-size="2.5" fill="#f00">
<text x="270.7" y="22.2">+3.3V</text>
<text x="11.1" y="24.5">ON VOLTAGES</text>
<text x="349.6" y="40">+5V</text>
<text x="227" y="46">+3.3V</text>
<text x="406.3" y="75.8">+3.3V</text>
<text x="274.8" y="101">1.6</text>
<text x="274.9" y="96.8">1.6</text>
<text x="274.7" y="105">1.6</text>
<text x="326.1" y="107.1">2.6</text>
<text x="272.8" y="110.5">1.6</text>
<text x="272.9" y="114.9">1.6</text>
<text x="273" y="118.8">1.6</text>
<text x="326.3" y="127">1.6</text>
</g>
<g font-size="2.5" fill="#03f">
<text x="11.1" y="27.5">OFF VOLTAGES</text>
<text x="276.9" y="110.5">0</text>
<text x="277" y="114.9">0</text>
<text x="277.2" y="118.8">0</text>
</g>
<text font-size="2.3" x="331.4" y="6.2">SD</text>
<g font-size="2">
<text x="275.2" y="35">1</text>
<text x="257" y="37">C127</text>
<text x="257" y="39.7">.033uF</text>
<text x="276.2" y="40.7">330ohm</text>
<text x="276.2" y="38.2">L904</text>
<text x="262.1" y="45">C9247</text>
<text x="275.2" y="43.7">2</text>
<text x="249.3" y="52.7">GND</text>
<text x="261.5" y="52">.033uF</text>
<text x="232.3" y="64.2">R739</text>
<text x="244.3" y="64.2">R738</text>
<text x="284.1" y="65.6">_DVDD</text>
<text x="312.9" y="65.6">AVDD_</text>
<text x="340.8" y="60.9">C9204</text>
<text x="340.8" y="63.7">.033uF</text>
<text x="354.5" y="64.7">10uF</text>
<text x="354.5" y="62.2">C132</text>
<text x="232.3" y="66.7">10.0K</text>
<text x="244.3" y="66.7">10.0K</text>
<text x="252.7" y="66.7">GND</text>
<text x="284.1" y="69.5">_DGND</text>
<text x="311.8" y="69.4">VREFP_</text>
<text x="284.1" y="73.5">_ML_I2S</text>
<text x="284.1" y="77.5">_MC_IWL</text>
<text x="311.8" y="77.5">VREFN_</text>
<text x="312.8" y="73.3">AGND_</text>
<text x="368.7" y="74.3">DAC_REF</text>
<text x="252.7" y="78.6">GND</text>
<text x="284.1" y="81.5">_MD_DM</text>
<text x="310.8" y="83.5">VOUT1L_</text>
<text x="284.1" y="85.5">_MODE</text>
<text x="284.1" y="89.5">_MUTE</text>
<text x="310.4" y="87.6">VOUT1R_</text>
<text x="358.4" y="84.2">DAC_L</text>
<text x="358.4" y="88.2">DAC_R</text>
<text x="252.7" y="90.6">GND</text>
<text x="310.3" y="95.6">VOUT2R_</text>
<text x="310.7" y="91.5">VOUT2L_</text>
<text x="358.4" y="92.2">DAC_C</text>
<text x="412.8" y="94.8">147239</text>
<text x="414" y="92.4">ZR1</text>
<text x="85.1" y="99.6">R102</text>
<text x="235.6" y="98.3">Audio_MClk</text>
<text x="283.7" y="101.5">_BCLK</text>
<text x="284" y="97.5">_MCLK</text>
<text x="310.7" y="99.6">VOUT3L_</text>
<text x="357.7" y="100.2">DAC_LS</text>
<text x="358.4" y="96.2">DAC_B</text>
<text x="84.5" y="105.1">47.5K</text>
<text x="235.4" y="106.3">Audio_LRClk</text>
<text x="236.3" y="102.3">Audio_BClk</text>
<text x="283.7" y="105.5">_LRCLK</text>
<text x="310.5" y="103.6">VOUT3R_</text>
<text x="313.7" y="107.6">VMID_</text>
<text x="357.7" y="104.2">DAC_RS</text>
<text x="397.9" y="105.6">R9304</text>
<text x="236.7" y="112.2">AudioI2S1</text>
<text x="284.1" y="111.5">_DIN1</text>
<text x="397.9" y="111.1">1.02K</text>
<text x="236.7" y="116.3">AudioI2S2</text>
<text x="284" y="119.5">_DIN3</text>
<text x="284.1" y="115.4">_DIN2</text>
<text x="316.2" y="119.3">NC_</text>
<text x="316.2" y="115.4">NC_</text>
<text x="364.8" y="116.8">C128</text>
<text x="364.8" y="119.6">.033uF</text>
<text x="376.5" y="118.1">C130</text>
<text x="394.7" y="116.8">C9259-NV</text>
<text x="394.7" y="119.6">.033uF</text>
<text x="32.4" y="124.2">DAC_REF</text>
<text x="50.7" y="121.6">R9247-NV</text>
<text x="88.5" y="121.1">C7-NV</text>
<text x="119.4" y="122.5">CS_IN</text>
<text x="132.5" y="121.6">R9246-NV</text>
<text x="168.1" y="124.2">CSB_IN</text>
<text x="236.8" y="120.2">AudioI2S3</text>
<text x="376.5" y="120.6">10uF</text>
<text x="52.6" y="127">4.75K</text>
<text x="89.1" y="127.5">10pF</text>
<text x="133.8" y="127">274ohm</text>
<text x="236.9" y="128.3">AudioI2S4</text>
<text x="284" y="127.5">_DNC</text>
<text x="309.8" y="127.4">TESTREF_</text>
<text x="379.6" y="130.9">DAC_REF</text>
<text x="395.4" y="126.8">GND</text>
<text x="60" y="141.5">R99-NV</text>
<text x="74.4" y="142.5">6</text>
<text x="344.8" y="138.8">C129</text>
<text x="344.8" y="141.5">.033uF</text>
<text x="358.5" y="140">C9231-NV</text>
<text x="358.5" y="142.5">10uF</text>
<text x="31.6" y="147">Mux_Out_L</text>
<text x="60.6" y="147">95.3K</text>
<text x="79.7" y="148.3">1/4</text>
<text x="89.1" y="146.5">7</text>
<text x="131.8" y="145.5">0.47uF</text>
<text x="74.4" y="150.5">5</text>
<text x="84.1" y="154.7">TL074C</text>
<text x="84.1" y="152.2">U9</text>
<text x="131.8" y="152">C80-NV</text>
<text x="361.7" y="152.9">DAC_REF</text>
<text x="119.3" y="159.5">1.0nF</text>
<text x="119.3" y="156.7">C9217-NV</text>
<text x="344.1" y="156.7">C9250-NV</text>
<text x="76.7" y="167.5">R9248-NV</text>
<text x="106.9" y="167.5">TP9334</text>
<text x="122.6" y="166.7">C9228-NV</text>
<text x="346" y="163.7">180pF</text>
<text x="359.5" y="164.8">GND</text>
<text x="79.2" y="172.9">7.5K</text>
<text x="124.4" y="173.7">100pF</text>
<text x="142.9" y="174.4">GND</text>
<text x="77.9" y="180.9">C77-NV</text>
<text x="112.6" y="184.4">1.82K</text>
<text x="112.6" y="181.9">R9249-NV</text>
<text x="79.2" y="187.4">10pF</text>
<text x="120.2" y="190.8">DAC_CS</text>
<text x="152.8" y="197.4">AINL</text>
<text x="166.5" y="197.4">R9240-NV</text>
<text x="59.3" y="201.4">R100-NV</text>
<text x="74.4" y="202.4">9</text>
<text x="169.6" y="202.9">150</text>
<text x="29.6" y="206.9">Mux_Out_R</text>
<text x="60.6" y="206.9">95.3K</text>
<text x="79.7" y="208.1">1/4</text>
<text x="89.1" y="206.4">8</text>
<text x="103.9" y="205.4">0.47uF</text>
<text x="140.8" y="206.3">AINR</text>
<text x="178.4" y="205.4">R9241-NV</text>
<text x="74.4" y="210.4">10</text>
<text x="84.1" y="214.6">TL074C</text>
<text x="84.1" y="212.1">U9</text>
<text x="103.9" y="211.9">C81-NV</text>
<text x="157.2" y="214.6">C9229-NV</text>
<text x="175.2" y="214.6">C9230-NV</text>
<text x="181.6" y="210.9">150</text>
<text x="195.1" y="214.6">C9214-NV</text>
<text x="211.1" y="214.6">C9215-NV</text>
<text x="42.7" y="217.3">R9250-NV</text>
<text x="157.2" y="217.3">180pF</text>
<text x="175.2" y="217.3">180pF</text>
<text x="195.1" y="217.3">0.01uF</text>
<text x="211.1" y="217.3">0.01uF</text>
<text x="22.4" y="222.8">Mux_Out_Ref</text>
<text x="44.6" y="222.8">95.3K</text>
<text x="146.9" y="224.3">GND</text>
<text x="165.8" y="224.3">GND</text>
<text x="239.9" y="226.7">DAC_CS</text>
<text x="44.7" y="231.8">R19-NV</text>
<text x="57.4" y="230.6">C19-NV</text>
<text x="57.4" y="233.3">680pF</text>
<text x="218" y="228.7">DAC_REF</text>
<text x="44.7" y="234.3">47.5K</text>
<text x="200" y="234.7">DAC_REF</text>
<text x="24.4" y="241.9">DAC_REF</text>
<text x="79.2" y="251.3">R101</text>
<text x="376.3" y="251.4">FRAMINGHAM, MA 01701-9168</text>
<text x="78.5" y="256.8">47.5K</text>
</g>
<g font-size="1.8">
<text x="280.7" y="70.3">6</text>
<text x="280.7" y="66.4">5</text>
<text x="322.1" y="66.2">28</text>
<text x="322.1" y="70.3">17</text>
<text x="280.2" y="74.3">11</text>
<text x="322.2" y="74.2">27</text>
<text x="280.1" y="78.2">12</text>
<text x="280.2" y="82.2">13</text>
<text x="322" y="78.4">16</text>
<text x="280.6" y="86.1">1</text>
<text x="322" y="88.2">22</text>
<text x="322.2" y="84.1">21</text>
<text x="280.2" y="90.2">14</text>
<text x="322.3" y="92.2">23</text>
<text x="280.8" y="98.1">2</text>
<text x="322.1" y="96.2">24</text>
<text x="322.2" y="100.1">25</text>
<text x="280.6" y="106.1">4</text>
<text x="280.8" y="102.2">3</text>
<text x="322.2" y="104.2">26</text>
<text x="280.8" y="112.1">7</text>
<text x="322.1" y="108.2">18</text>
<text x="280.8" y="116.2">8</text>
<text x="322.2" y="116.2">20</text>
<text x="280.7" y="120.2">9</text>
<text x="322" y="120.2">19</text>
<text x="280.1" y="128.1">10</text>
<text x="322.1" y="128.1">15</text>
</g>
<g font-size="1.5">
<text x="71.7" y="121.9">TP112</text>
<text x="141.8" y="140.1">TP116</text>
<text x="51.7" y="150.5">TP111</text>
<text x="115.7" y="150.5">TP115</text>
<text x="68.1" y="181.9">TP113</text>
<text x="115.8" y="202">TP117</text>
<text x="94.7" y="210.1">TP114</text>
</g>
<g font-size="1.4">
<text x="250.1" y="98.1">PG4 C/3</text>
<text x="250.1" y="102.2">PG4 C/3</text>
<text x="250.3" y="106.1">PG4 C/3</text>
<text x="250" y="112">PG4 C/3</text>
<text x="249.8" y="116.1">PG4 C/3</text>
<text x="250" y="120">PG4 C/3</text>
<text x="249.8" y="128.1">PG4 C/3</text>
</g>
<g font-size="1.2">
<text x="331" y="3.3">CLASS</text>
<text x="337.3" y="3.4">DWG NO.</text>
<text x="365.6" y="3.4">SH</text>
</g>
<text font-size="1.1" x="415.7" y="245.1">R</text>
</svg>
